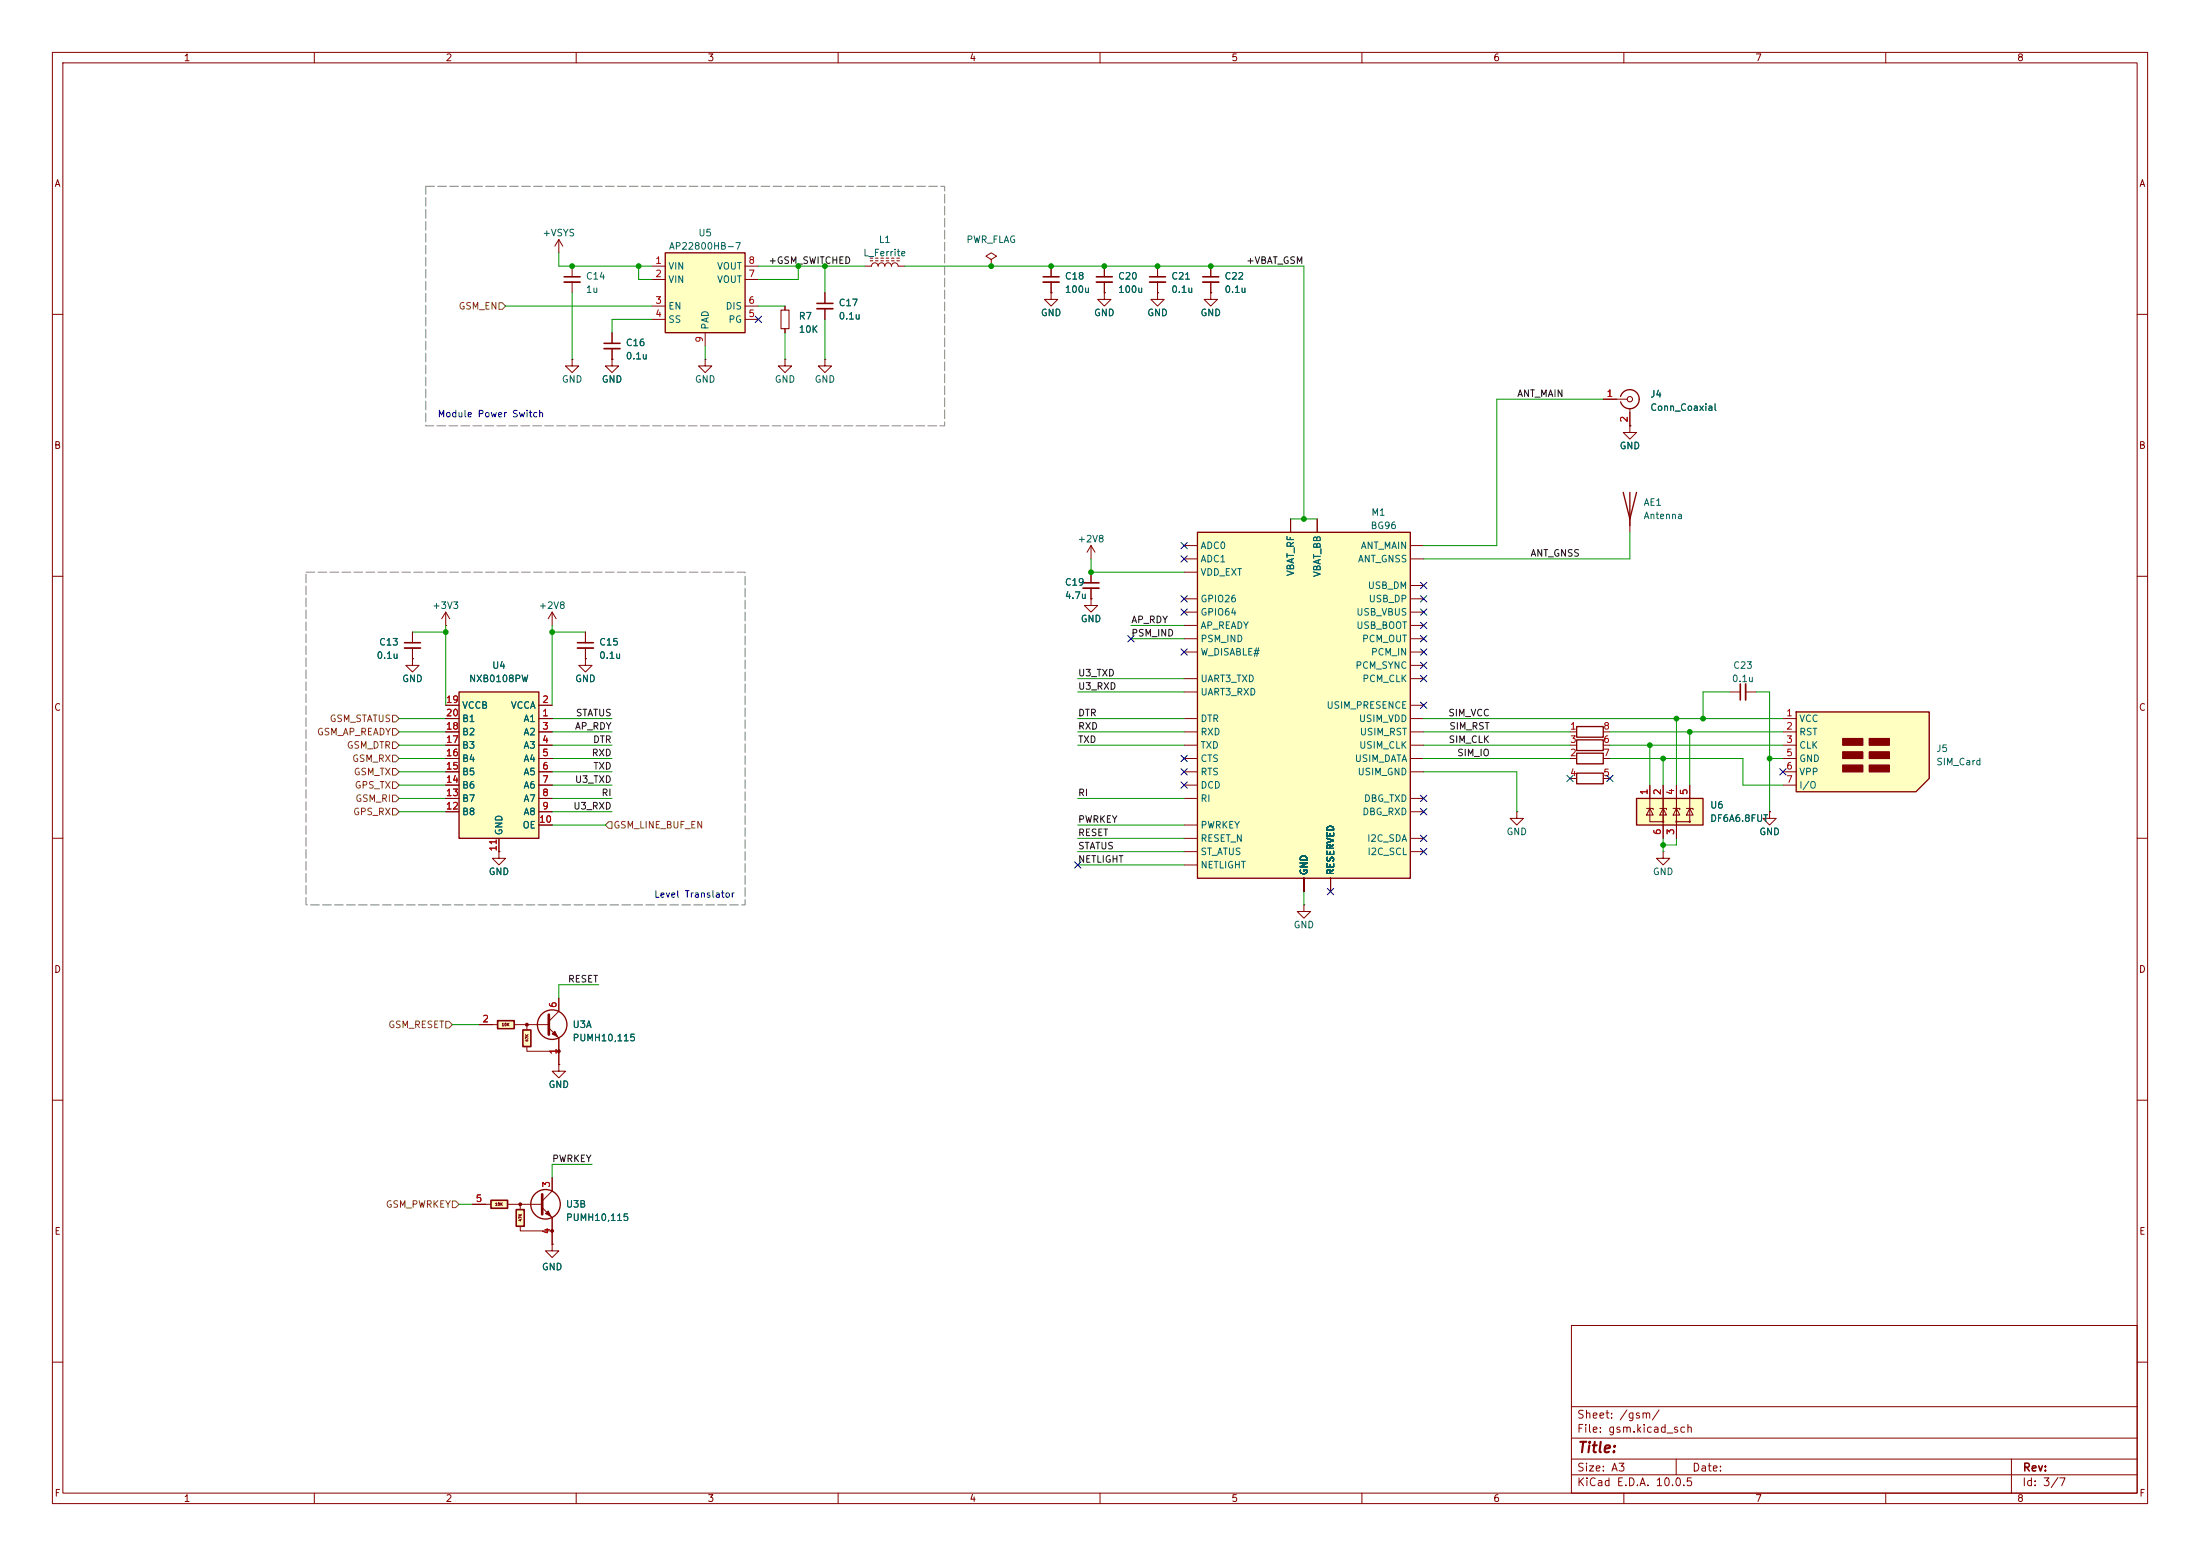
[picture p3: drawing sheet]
<svg xmlns="http://www.w3.org/2000/svg" width="420mm" height="297mm" viewBox="0 0 420 297" stroke-linecap="round" stroke-linejoin="round" font-family="sans-serif">
<g fill="none" stroke="#840000" stroke-width=".19">
<path d="M10 10h400v277h-400zM12 12h396v273h-396zM60 10v2M110 10v2M160 10v2M210 10v2M260 10v2M310 10v2M360 10v2M10 60h2M408 60h2M311.1 81.3v1.3h1.3l-1.3 1.2-1.2-1.2h1.2"/>
<path d="M311.1 81.3h.1M311.1 99.1v2.5M10 110h2M408 110h2M10 160h2M337.8 154.9v1.3h1.3l-1.3 1.3-1.3-1.3h1.3M337.8 154.9h.1M408 160h2M10 210h2M408 210h2M300 253h108v32h-108zM10 260h2"/>
<path d="M300 278.5h108M300 274.5h108M300 268.5h108M320 278.5v3M384 278.5v6.5M408 260h2M60 285v2M110 285v2M160 285v2M210 285v2M260 285v2M300 281.5h108"/>
<path d="M310 285v2M360 285v2"/>
</g>
<path d="M309.9 94l1.2 5.1 1.3-5.1M311.1 94v6.3" fill="none" stroke="#840000" stroke-width=".25"/>
<path d="M312.4 152.4h12.7v5.1h-12.7z" fill="#ffffc2"/>
<path d="M301 143.8h5.1v2h-5.1zM301 141.2h5.1v2.1h-5.1zM312.4 152.4h12.7v5.1h-12.7z" fill="none" stroke="#840000" stroke-width=".25"/>
<g fill="none" stroke="#840000" stroke-width=".19">
<path d="M109.2 50.8v2M109.2 53.8v2.1M189.2 49.5l1-.6-1-.6-1 .6 1 .6v1.3M189.2 50.8h.1M85.1 119.4h.1M85.1 116.8l-.8 1.3M85.1 116.8l.8 1.3M85.1 116.8v2.6M105.4 116.8l-.8 1.3M105.4 116.8l.8 1.3M105.4 116.8v2.6M78.7 125.7v1.3h-1.2l1.2 1.3 1.3-1.3h-1.3"/>
<path d="M78.7 125.7h.1M78.7 120.7v2M78.7 123.7v2M111.8 125.7v1.3h1.2l-1.2 1.3-1.3-1.3h1.3M111.8 125.7h.1M111.8 120.7v2M111.8 123.7v2M299.7 144.8h1.3M299.7 142.2h1.3M306.1 144.8h1.2M306.1 142.2h1.2M314.3 154.3h1.3v.3"/>
<path d="M315 154.3l.6 1.3h-1.3zM315 149.9v6.9h2.5v-6.9M316.9 154.3h1.2v.3M317.5 154.3l.6 1.3h-1.2zM317.5 152.4v7.6M319.4 154.3h1.3v.3M320 154.3l.7 1.3h-1.3zM320 149.9v6.8M321.9 154.3h1.3v.3M322.6 149.9v6.9h-2.6v-4.4v7.6M322.6 154.3l.6 1.3h-1.3zM95.2 162.6v1.2h1.3l-1.3 1.3-1.2-1.3h1.2"/>
<path d="M95.2 162.6h.1"/>
<circle cx="317.5" cy="156.8" r=".13"/>
<circle cx="320" cy="156.8" r=".13"/>
<circle cx="322.6" cy="156.8" r=".13"/>
</g>
<path d="M107.7 52.8h3M77.2 122.7h3.1M110.2 122.7h3.1" fill="none" stroke="#840000" stroke-width=".3"/>
<path d="M107.7 53.8h3M77.2 123.7h3.1M110.2 123.7h3.1" fill="none" stroke="#840000" stroke-width=".33"/>
<path d="M87.6 132.1h15.3v27.9h-15.3z" fill="#ffffc2"/>
<path d="M87.6 132.1h15.3v27.9h-15.3z" fill="none" stroke="#840000" stroke-width=".25"/>
<g fill="none" stroke="#840000" stroke-width=".19">
<path d="M85.1 137.2h2.5M85.1 134.6h2.5M85.1 139.7h2.5M102.9 137.2h2.5M102.9 134.6h2.5M102.9 139.7h2.5M85.1 142.2h2.5M85.1 144.8h2.5M85.1 147.3h2.5M85.1 149.9h2.5M85.1 152.4h2.5M85.1 154.9h2.5"/>
<path d="M102.9 142.2h2.5M102.9 144.8h2.5M102.9 147.3h2.5M102.9 149.9h2.5M102.9 152.4h2.5M102.9 154.9h2.5M102.9 157.5h2.5M95.2 160v2.6"/>
</g>
<g fill="#ffffc2">
<path d="M93.7 229.1h3.2v1.5h-3.2z"/>
<path d="M98.6 230.9h1.5v3.2h-1.5z"/>
</g>
<g fill="#840000" stroke="#840000" stroke-width=".19">
<path d="M104.1 231.6l.5-.5 .6 1.1z"/>
<circle cx="99.3" cy="229.9" r=".27"/>
<circle cx="105.4" cy="234.9" r=".27"/>
</g>
<g fill="none" stroke="#840000" stroke-width=".19">
<path d="M106.7 45.7l-.8 1.3M106.7 45.7l.7 1.3M106.7 45.7v2.6M200.7 55.9v1.3h1.2l-1.2 1.2-1.3-1.2h1.3M200.7 55.9h.1M210.8 55.9v1.3h1.3l-1.3 1.2-1.3-1.2h1.3M210.8 55.9h.1M210.8 50.8v2M210.8 53.8v2.1M221 55.9v1.3h1.2l-1.2 1.2-1.3-1.2h1.3M221 55.9h.1M221 50.8v2"/>
<path d="M221 53.8v2.1M231.1 55.9v1.3h1.3l-1.3 1.2-1.2-1.2h1.2M231.1 55.9h.1M231.1 50.8v2M231.1 53.8v2.1M208.3 114.3v1.3h1.2l-1.2 1.2-1.3-1.2h1.3M208.3 114.3h.1M208.3 109.2v2.1M208.3 112.3v2M299.7 139.7h1.3M306.1 139.7h1.2M289.6 154.9v1.3h1.2l-1.2 1.3-1.3-1.3h1.3"/>
<path d="M289.6 154.9h.1M299.7 148.6h1.3M306.1 148.6h1.2M90.2 229.9h3.5M97 229.9h6.4M99.3 234.2v.7h6.1M99.3 229.9v1M103.5 230.5l1.9 1.9v5.1M105.4 224.8v2.5l-1.9 1.9"/>
</g>
<path d="M209.3 52.8h3M219.5 52.8h3M229.6 52.8h3.1M206.8 111.3h3M93.7 229.1h3.2v1.5h-3.2zM98.6 230.9h1.5v3.2h-1.5z" fill="none" stroke="#840000" stroke-width=".3"/>
<path d="M103.5 228v3.8" fill="none" stroke="#840000" stroke-width=".51"/>
<g fill="none" stroke="#840000" stroke-width=".25">
<path d="M301 138.7h5.1v2h-5.1zM301 147.6h5.1v2h-5.1z"/>
<circle cx="104.1" cy="229.9" r="2.82"/>
</g>
<path d="M209.3 53.8h3M219.5 53.8h3M229.6 53.8h3.1M206.8 112.3h3" fill="none" stroke="#840000" stroke-width=".33"/>
<path d="M228.6 101.6h40.6v66h-40.6z" fill="#ffffc2"/>
<path d="M309.4 75.7a1.81 1.81 0 0 1 2.8-1 1.81 1.81 0 0 1 0 2.9 1.81 1.81 0 0 1-2.8-.9M228.6 101.6h40.6v66h-40.6z" fill="none" stroke="#840000" stroke-width=".25"/>
<g fill="none" stroke="#840000" stroke-width=".19">
<path d="M200.7 50.8v2M200.7 53.8v2.1M306.1 76.2h4.5M311.1 78v3.3M246.4 99.1v2.5M251.5 99.1v2.5M208.3 104.1l-.8 1.3M208.3 104.1l.7 1.3M208.3 104.1v2.6M226.1 106.7h2.5M226.1 116.8h2.5M226.1 114.3h2.5"/>
<path d="M226.1 119.4h2.5M226.1 104.1h2.5M226.1 109.2h2.5M269.2 106.7h2.6M269.2 116.8h2.6M269.2 114.3h2.6M269.2 111.8h2.6M269.2 119.4h2.6M269.2 104.1h2.6M226.1 121.9h2.5M226.1 129.5h2.5M226.1 124.5h2.5"/>
<path d="M226.1 132.1h2.5M226.1 137.2h2.5M226.1 139.7h2.5M269.2 121.9h2.6M269.2 129.5h2.6M269.2 127h2.6M269.2 124.5h2.6M269.2 137.2h2.6M269.2 139.7h2.6M269.2 134.6h2.6M226.1 157.5h2.5M226.1 152.4h2.5"/>
<path d="M226.1 142.2h2.5M226.1 144.8h2.5M226.1 147.3h2.5M226.1 149.9h2.5M269.2 154.9h2.6M269.2 152.4h2.6M269.2 142.2h2.6M269.2 144.8h2.6M269.2 147.3h2.6M226.1 160h2.5M226.1 162.6h2.5M226.1 165.1h2.5"/>
<path d="M248.9 172.7v1.3h1.3l-1.3 1.3-1.3-1.3h1.3M248.9 172.7h.1M248.9 167.6v2.6M254 167.6v2.6M269.2 160h2.6M269.2 162.6h2.6M317.5 162.6v1.2h1.3l-1.3 1.3-1.3-1.3h1.3M317.5 162.6h.1M106.7 203.2v1.3h1.2l-1.2 1.2-1.3-1.2h1.3M106.7 203.2h.1M105.4 237.5v1.3h1.3l-1.3 1.2-1.3-1.2h1.3M105.4 237.5h.1"/>
</g>
<circle cx="311.1" cy="76.2" r=".51" fill="none" stroke="#840000" stroke-width=".2"/>
<path d="M199.1 52.8h3.1" fill="none" stroke="#840000" stroke-width=".3"/>
<path d="M199.1 53.8h3.1" fill="none" stroke="#840000" stroke-width=".33"/>
<g fill="#ffffc2">
<path d="M95 194.8h3.2v1.5h-3.2z"/>
<path d="M99.8 196.6h1.5v3.2h-1.5z"/>
</g>
<g fill="#840000" stroke="#840000" stroke-width=".19">
<path d="M105.4 197.4l.5-.5 .5 1z"/>
<circle cx="100.6" cy="195.6" r=".27"/>
<circle cx="106.7" cy="200.7" r=".27"/>
</g>
<path d="M91.4 195.6h3.6M98.3 195.6h6.3M100.6 199.9v.8h6.1M100.6 195.6v1M104.8 196.2l1.9 1.9v5.1M106.7 190.5v2.5l-1.9 1.9" fill="none" stroke="#840000" stroke-width=".19"/>
<path d="M95 194.8h3.2v1.5h-3.2zM99.8 196.6h1.5v3.2h-1.5z" fill="none" stroke="#840000" stroke-width=".3"/>
<path d="M104.8 193.7v3.8" fill="none" stroke="#840000" stroke-width=".51"/>
<circle cx="105.4" cy="195.6" r="2.82" fill="none" stroke="#840000" stroke-width=".25"/>
<path d="M342.9 135.9h25.4v12.7l-2.5 2.5h-22.9z" fill="#ffffc2"/>
<path d="M342.9 135.9h25.4v12.7l-2.5 2.5h-22.9z" fill="none" stroke="#840000" stroke-width=".25"/>
<g fill="#840000" stroke="#840000" stroke-width=".25">
<path d="M351.8 141h3.8v1.2h-3.8z"/>
<path d="M351.8 143.5h3.8v1.3h-3.8z"/>
<path d="M351.8 146.1h3.8v1.2h-3.8z"/>
<path d="M356.9 141h3.8v1.2h-3.8z"/>
<path d="M356.9 143.5h3.8v1.3h-3.8z"/>
<path d="M356.9 146.1h3.8v1.2h-3.8z"/>
</g>
<path d="M116.8 63.5v2M116.8 66.5v2.1M330.2 132.1h2M333.2 132.1h2.1M340.4 137.2h2.5M340.4 139.7h2.5M340.4 142.2h2.5M340.4 144.8h2.5M340.4 147.3h2.5M340.4 149.9h2.5" fill="none" stroke="#840000" stroke-width=".19"/>
<path d="M115.3 65.5h3.1M332.2 130.6v3" fill="none" stroke="#840000" stroke-width=".3"/>
<path d="M115.3 66.5h3.1M333.2 130.6v3" fill="none" stroke="#840000" stroke-width=".33"/>
<path d="M127 48.3h15.2v15.2h-15.2z" fill="#ffffc2"/>
<path d="M127 48.3h15.2v15.2h-15.2z" fill="none" stroke="#840000" stroke-width=".25"/>
<g fill="none" stroke="#840000" stroke-width=".19">
<path d="M124.5 50.8h2.5M124.5 53.3h2.5M124.5 58.4h2.5M142.2 50.8h2.6M142.2 53.3h2.6M142.2 58.4h2.6M149.9 58.4v.8M157.5 55.9v2M157.5 58.9v2.1M165.1 50.8h1.3a.64 .64 0 0 1 .6-.6 .64 .64 0 0 1 .6 .6 .64 .64 0 0 1 .7-.6 .64 .64 0 0 1 .6 .6 .64 .64 0 0 1 .6-.6 .64 .64 0 0 1 .7 .6 .64 .64 0 0 1 .6-.6 .64 .64 0 0 1 .6 .6h1.3M166.1 49.8h.5M166.1 49.3h.5"/>
<path d="M167.1 49.8h.5M167.1 49.3h.5M168.1 49.8h.6M168.1 49.3h.6M169.2 49.8h.5M169.2 49.3h.5M170.2 49.8h.5M170.2 49.3h.5M171.2 49.8h.5M171.2 49.3h.5M200.7 55.9h.1M200.7 50.8v2"/>
<path d="M200.7 53.8v2.1M210.8 55.9h.1M210.8 50.8v2M210.8 53.8v2.1M221 55.9h.1M221 50.8v2M221 53.8v2.1M231.1 55.9h.1M231.1 50.8v2M231.1 53.8v2.1M109.2 68.6v1.3h1.3l-1.3 1.2-1.3-1.2h1.3M109.2 68.6h.1"/>
<path d="M116.8 68.6v1.3h1.3l-1.3 1.2-1.2-1.2h1.2M116.8 68.6h.1M116.8 63.5v2M116.8 66.5v2.1M124.5 61h2.5M134.6 68.6v1.3h1.3l-1.3 1.2-1.3-1.2h1.3M134.6 68.6h.1M134.6 63.5v2.5M142.2 61h2.6M149.9 68.6v1.3h1.2l-1.2 1.2-1.3-1.2h1.3M149.9 68.6h.1M149.9 62.7v.8"/>
<path d="M157.5 68.6v1.3h1.2l-1.2 1.2-1.3-1.2h1.3M157.5 68.6h.1M306.1 76.2h2.5M311.1 78.7v2.6M311.1 81.3h.1M208.3 114.3h.1M208.3 109.2v2.1M208.3 112.3v2M78.7 125.7h.1M78.7 120.7v2M78.7 123.7v2M85.1 137.2h2.5"/>
<path d="M85.1 134.6h2.5M85.1 139.7h2.5M102.9 137.2h2.5M102.9 134.6h2.5M102.9 139.7h2.5M111.8 125.7h.1M111.8 120.7v2M111.8 123.7v2M85.1 142.2h2.5M85.1 144.8h2.5M85.1 147.3h2.5M85.1 149.9h2.5"/>
<path d="M85.1 152.4h2.5M85.1 154.9h2.5M102.9 142.2h2.5M102.9 144.8h2.5M102.9 147.3h2.5M102.9 149.9h2.5M102.9 152.4h2.5M102.9 154.9h2.5M102.9 157.5h2.5M315 149.9v2.5M317.5 149.9v2.5M317.5 157.5v2.5"/>
<path d="M320 149.9v2.5M320 157.5v2.5M322.6 149.9v2.5M337.8 154.9h.1M95.2 162.6h.1M95.2 160v2.6M91.4 195.6h2.6M106.7 190.5v2.5M106.7 198.1v5.1M106.7 203.2h.1M90.2 229.9h2.5M105.4 237.5h.1"/>
<path d="M105.4 224.8v2.5M105.4 232.4v5.1"/>
</g>
<path d="M149.1 59.2h1.5v3.5h-1.5z" fill="none" stroke="#840000" stroke-width=".2"/>
<path d="M156 57.9h3" fill="none" stroke="#840000" stroke-width=".3"/>
<path d="M156 58.9h3" fill="none" stroke="#840000" stroke-width=".33"/>
<path d="M95.2 57.8h.7l.6 .6-.6 .7h-.7zM74.9 136.5h.7l.6 .7-.6 .6h-.7zM74.9 139.1h.7l.6 .6-.6 .6h-.7zM74.9 154.3h.7l.6 .6-.6 .7h-.7zM74.9 149.2h.7l.6 .7-.6 .6h-.7zM74.9 151.8h.7l.6 .6-.6 .6h-.7zM74.9 144.1h.7l.6 .7-.6 .6h-.7zM74.9 146.7h.7l.6 .6-.6 .7h-.7zM74.9 141.6h.7l.6 .6-.6 .7h-.7zM116.2 156.8h.6v1.3h-.6l-.6-.6zM85.1 194.9h.6l.7 .7-.7 .6h-.6zM86.4 229.2h.6l.6 .7-.6 .6h-.6z" fill="none" stroke="#725600" stroke-width=".19"/>
<g fill="none" stroke="#009600" stroke-width=".19">
<path d="M96.5 58.4h28M106.7 48.3v2.5h17.8M109.2 55.9v12.7M121.9 50.8v2.5h2.6M144.8 50.8h20.3M144.8 58.4h5.1M152.4 50.8v2.5h-7.6M157.5 50.8v5.1M172.7 50.8h76.2v48.3M124.5 61h-7.7v2.5M134.6 66v2.6M149.9 63.5v5.1"/>
<path d="M157.5 61v7.6M306.1 76.2h-20.4v27.9h-13.9M246.4 99.1h5.1M85.1 119.4v15.2M105.4 119.4v15.2M208.3 106.7v2.5h17.8M215.9 119.4h10.2M311.1 101.6v5.1h-39.3M76.2 137.2h8.9M76.2 139.7h8.9M78.7 120.7h6.4M105.4 137.2h11.4"/>
<path d="M105.4 139.7h11.4M105.4 120.7h6.4M205.7 137.2h20.4M205.7 139.7h20.4M205.7 132.1h20.4M205.7 129.5h20.4M215.9 121.9h10.2M271.8 137.2h68.6M271.8 139.7h27.9M307.3 139.7h33.1M320 137.2v12.7M322.6 139.7v10.2"/>
<path d="M330.2 132.1h-5.1v5.1M335.3 132.1h2.5v22.8M76.2 147.3h8.9M76.2 152.4h8.9M76.2 142.2h8.9M76.2 144.8h8.9M76.2 149.9h8.9M76.2 154.9h8.9M105.4 147.3h11.4M105.4 152.4h11.4M105.4 142.2h11.4M105.4 144.8h11.4"/>
<path d="M105.4 149.9h11.4M105.4 154.9h11.4M105.4 157.5h10.2M205.7 152.4h20.4M205.7 142.2h20.4M205.7 157.5h20.4M271.8 147.3h17.8v7.6M271.8 142.2h27.9M271.8 144.8h27.9M307.3 142.2h33.1M307.3 144.8h25.4v5.1h7.7M315 142.2v7.7"/>
<path d="M317.5 144.8v5.1M337.8 144.8h2.6M205.7 160h20.4M205.7 165.1h20.4M205.7 162.6h20.4M248.9 170.2v2.5M317.5 160v2.6M320 160v1.3h-2.5M86.4 195.6h5M114.3 188h-7.6v2.5M87.6 229.9h2.6M113 222.2h-7.6v2.6"/>
</g>
<g fill="none" stroke="#000084" stroke-width=".19">
<path d="M144.2 60.4l1.2 1.2M145.4 60.4l-1.2 1.2M225.5 106.1l1.2 1.2M225.5 113.7l1.2 1.2M225.5 103.5l1.2 1.2M225.5 116.2l1.2 1.2M226.7 106.1l-1.2 1.2M226.7 113.7l-1.2 1.2M226.7 103.5l-1.2 1.2M226.7 116.2l-1.2 1.2M271.2 111.2l1.2 1.2M271.2 113.7l1.2 1.2"/>
<path d="M271.2 116.2l1.2 1.2M271.2 118.8l1.2 1.2M272.4 111.2l-1.2 1.2M272.4 113.7l-1.2 1.2M272.4 116.2l-1.2 1.2M272.4 118.8l-1.2 1.2M215.3 121.3l1.2 1.2M216.5 121.3l-1.2 1.2M225.5 123.9l1.2 1.2M226.7 123.9l-1.2 1.2M271.2 134l1.2 1.2M271.2 123.9l1.2 1.2"/>
<path d="M271.2 121.3l1.2 1.2M271.2 126.4l1.2 1.2M271.2 128.9l1.2 1.2M272.4 134l-1.2 1.2M272.4 123.9l-1.2 1.2M272.4 121.3l-1.2 1.2M272.4 126.4l-1.2 1.2M272.4 128.9l-1.2 1.2M225.5 146.7l1.2 1.2M225.5 149.3l1.2 1.2M225.5 144.2l1.2 1.2M226.7 146.7l-1.2 1.2"/>
<path d="M226.7 149.3l-1.2 1.2M226.7 144.2l-1.2 1.2M271.2 154.3l1.2 1.2M271.2 151.8l1.2 1.2M271.2 159.4l1.2 1.2M272.4 154.3l-1.2 1.2M272.4 151.8l-1.2 1.2M272.4 159.4l-1.2 1.2M299.1 148l1.2 1.2M300.3 148l-1.2 1.2M306.7 148l1.2 1.2M307.9 148l-1.2 1.2"/>
<path d="M339.8 146.7l1.2 1.2M341 146.7l-1.2 1.2M205.1 164.5l1.2 1.2M206.3 164.5l-1.2 1.2M253.4 169.6l1.2 1.2M254.6 169.6l-1.2 1.2M271.2 162l1.2 1.2M272.4 162l-1.2 1.2"/>
</g>
<path d="M81.3 35.6h99v45.7h-99zM58.4 109.2h83.8v63.5h-83.8z" fill="none" stroke="#848484" stroke-width=".19" stroke-dasharray="1.7 .6"/>
<g fill="#009600" stroke="#009600" stroke-width=".19">
<circle cx="109.2" cy="50.8" r=".46"/>
<circle cx="315" cy="142.2" r=".46"/>
<circle cx="320" cy="137.2" r=".46"/>
<circle cx="85.1" cy="120.7" r=".46"/>
<circle cx="105.4" cy="120.7" r=".46"/>
<circle cx="248.9" cy="99.1" r=".46"/>
<circle cx="221" cy="50.8" r=".46"/>
<circle cx="231.1" cy="50.8" r=".46"/>
<circle cx="200.7" cy="50.8" r=".46"/>
<circle cx="189.2" cy="50.8" r=".46"/>
<circle cx="210.8" cy="50.8" r=".46"/>
<circle cx="208.3" cy="109.2" r=".46"/>
<circle cx="317.5" cy="144.8" r=".46"/>
<circle cx="337.8" cy="144.8" r=".46"/>
<circle cx="322.6" cy="139.7" r=".46"/>
<circle cx="325.1" cy="137.2" r=".46"/>
<circle cx="317.5" cy="161.3" r=".46"/>
<circle cx="157.5" cy="50.8" r=".46"/>
<circle cx="152.4" cy="50.8" r=".46"/>
<circle cx="121.9" cy="50.8" r=".46"/>
</g>
<text font-size="2" fill="#840000" x="301" y="277.8">Title:</text>
<g font-size="1.5" fill="#840000">
<text x="300.9" y="273.8">File: gsm.kicad_sch</text>
<text x="300.9" y="271.1">Sheet: /gsm/</text>
<text x="300.9" y="281.2">Size: A3</text>
<text x="322.9" y="281.2">Date:</text>
<text x="386" y="281.2">Rev:</text>
<text x="300.9" y="284">KiCad E.D.A. 10.0.5</text>
<text x="385.9" y="284">Id: 3/7</text>
</g>
<g font-size="1.3" fill="#840000">
<text x="35" y="12">1</text>
<text x="85" y="12">2</text>
<text x="135" y="12">3</text>
<text x="185" y="12">4</text>
<text x="235" y="12">5</text>
<text x="285" y="12">6</text>
<text x="335" y="12">7</text>
<text x="385" y="12">8</text>
<text x="10.3" y="36">A</text>
<text x="408.3" y="36">A</text>
<text x="10.2" y="86">B</text>
<text x="408.2" y="86">B</text>
<text x="10.2" y="136">C</text>
<text x="408.2" y="136">C</text>
<text x="10.2" y="186">D</text>
<text x="408.2" y="186">D</text>
<text x="10.3" y="236">E</text>
<text x="408.3" y="236">E</text>
<text x="10.3" y="286">F</text>
<text x="35" y="287">1</text>
<text x="85" y="287">2</text>
<text x="135" y="287">3</text>
<text x="185" y="287">4</text>
<text x="235" y="287">5</text>
<text x="285" y="287">6</text>
<text x="335" y="287">7</text>
<text x="385" y="287">8</text>
<text x="408.3" y="286">F</text>
</g>
<g font-size="1.3" fill="#006464">
<text x="103.5" y="45.4">+VSYS</text>
<text x="127.6" y="48">AP22800HB-7</text>
<text x="133.2" y="45.4">U5</text>
<text x="167.7" y="46.7">L1</text>
<text x="184.4" y="46.7">PWR_FLAG</text>
<text x="111.7" y="53.7">C14</text>
<text x="127.5" y="51.8">VIN</text>
<text x="136.8" y="51.8">VOUT</text>
<text x="164.7" y="49.2">L_Ferrite</text>
<text x="203.2" y="53.7">C18</text>
<text x="213.3" y="53.7">C20</text>
<text x="223.5" y="53.7">C21</text>
<text x="233.7" y="53.7">C22</text>
<text x="111.7" y="56.2">1u</text>
<text x="127.5" y="54.3">VIN</text>
<text x="127.5" y="59.4">EN</text>
<text x="136.8" y="54.3">VOUT</text>
<text x="138.4" y="59.4">DIS</text>
<text x="160" y="58.7">C17</text>
<text x="203.2" y="56.2">100u</text>
<text x="213.3" y="56.2">100u</text>
<text x="223.5" y="56.2">0.1u</text>
<text x="233.7" y="56.2">0.1u</text>
<text x="127.5" y="61.9">SS</text>
<text x="135.6" y="63" transform="rotate(-90 135.6 63)">PAD</text>
<text x="139" y="61.9">PG</text>
<text x="152.4" y="61.3">R7</text>
<text x="152.4" y="63.8">10K</text>
<text x="160" y="61.3">0.1u</text>
<text x="198.6" y="60.7">GND</text>
<text x="208.8" y="60.7">GND</text>
<text x="218.9" y="60.7">GND</text>
<text x="229.1" y="60.7">GND</text>
<text x="119.4" y="66.4">C16</text>
<text x="119.4" y="68.9">0.1u</text>
<text x="107.2" y="73.4">GND</text>
<text x="114.8" y="73.4">GND</text>
<text x="132.6" y="73.4">GND</text>
<text x="147.8" y="73.4">GND</text>
<text x="155.4" y="73.4">GND</text>
<text x="314.9" y="76.2">J4</text>
<text x="314.9" y="78.7">Conn_Coaxial</text>
<text x="309.1" y="86.1">GND</text>
<text x="261.6" y="101.3">BG96</text>
<text x="261.7" y="98.8">M1</text>
<text x="313.7" y="96.8">AE1</text>
<text x="313.7" y="99.4">Antenna</text>
<text x="205.6" y="103.8">+2V8</text>
<text x="229.1" y="107.6">ADC1</text>
<text x="229.1" y="105.1">ADC0</text>
<text x="259.1" y="107.6">ANT_GNSS</text>
<text x="259.7" y="105.1">ANT_MAIN</text>
<text x="203.2" y="112.1">C19</text>
<text x="229.1" y="110.2">VDD_EXT</text>
<text x="247.3" y="110.1" transform="rotate(-90 247.3 110.1)">VBAT_RF</text>
<text x="252.4" y="110.3" transform="rotate(-90 252.4 110.3)">VBAT_BB</text>
<text x="261" y="112.7">USB_DM</text>
<text x="82.4" y="116.5">+3V3</text>
<text x="102.7" y="116.5">+2V8</text>
<text x="203.2" y="114.6">4.7u</text>
<text x="206.2" y="119.1">GND</text>
<text x="229.1" y="115.3">GPIO26</text>
<text x="229.1" y="117.8">GPIO64</text>
<text x="258.8" y="117.8">USB_VBUS</text>
<text x="261.2" y="115.3">USB_DP</text>
<text x="72.3" y="123.5">C13</text>
<text x="114.3" y="123.5">C15</text>
<text x="229.1" y="122.9">PSM_IND</text>
<text x="229.1" y="125.4">W_DISABLE#</text>
<text x="229.1" y="120.3">AP_READY</text>
<text x="258.8" y="120.3">USB_BOOT</text>
<text x="259.9" y="122.9">PCM_OUT</text>
<text x="261.6" y="125.4">PCM_IN</text>
<text x="71.8" y="126.1">0.1u</text>
<text x="76.7" y="130.5">GND</text>
<text x="89.4" y="130.5">NXB0108PW</text>
<text x="93.9" y="128">U4</text>
<text x="109.7" y="130.5">GND</text>
<text x="114.3" y="126.1">0.1u</text>
<text x="229.1" y="130.5">UART3_TXD</text>
<text x="258.6" y="128">PCM_SYNC</text>
<text x="260" y="130.5">PCM_CLK</text>
<text x="330.5" y="130.5">0.1u</text>
<text x="330.8" y="128">C23</text>
<text x="88.1" y="135.6">VCCB</text>
<text x="97.4" y="135.6">VCCA</text>
<text x="229.1" y="133">UART3_RXD</text>
<text x="253.1" y="135.6">USIM_PRESENCE</text>
<text x="88.1" y="143.2">B3</text>
<text x="88.1" y="140.7">B2</text>
<text x="88.1" y="138.1">B1</text>
<text x="99.8" y="138.1">A1</text>
<text x="99.8" y="140.7">A2</text>
<text x="99.8" y="143.2">A3</text>
<text x="229.1" y="138.1">DTR</text>
<text x="229.1" y="140.7">RXD</text>
<text x="229.1" y="143.2">TXD</text>
<text x="259.3" y="138.1">USIM_VDD</text>
<text x="259.4" y="143.2">USIM_CLK</text>
<text x="259.5" y="140.7">USIM_RST</text>
<text x="343.4" y="138.1">VCC</text>
<text x="343.4" y="140.7">RST</text>
<text x="343.4" y="143.2">CLK</text>
<text x="369.6" y="143.8">J5</text>
<text x="88.1" y="148.3">B5</text>
<text x="88.1" y="145.7">B4</text>
<text x="99.8" y="145.7">A4</text>
<text x="99.8" y="148.3">A5</text>
<text x="229.1" y="145.7">CTS</text>
<text x="229.1" y="148.3">RTS</text>
<text x="258.5" y="145.7">USIM_DATA</text>
<text x="259.1" y="148.3">USIM_GND</text>
<text x="343.4" y="145.7">GND</text>
<text x="343.4" y="148.3">VPP</text>
<text x="369.6" y="146.4">SIM_Card</text>
<text x="88.1" y="155.9">B8</text>
<text x="88.1" y="153.4">B7</text>
<text x="88.1" y="150.8">B6</text>
<text x="99.8" y="150.8">A6</text>
<text x="99.8" y="153.4">A7</text>
<text x="99.8" y="155.9">A8</text>
<text x="229.1" y="150.8">DCD</text>
<text x="229.1" y="153.4">RI</text>
<text x="260" y="155.9">DBG_RXD</text>
<text x="260.3" y="153.4">DBG_TXD</text>
<text x="326.4" y="154.6">U6</text>
<text x="343.4" y="150.8">I/O</text>
<text x="96.2" y="159.5" transform="rotate(-90 96.2 159.5)">GND</text>
<text x="99.7" y="158.4">OE</text>
<text x="229.1" y="158.4">PWRKEY</text>
<text x="229.1" y="161">RESET_N</text>
<text x="260.9" y="161">I2C_SDA</text>
<text x="287.5" y="159.7">GND</text>
<text x="326.4" y="157.2">DF6A6.8FUT</text>
<text x="335.8" y="159.7">GND</text>
<text x="93.2" y="167.3">GND</text>
<text x="229.1" y="163.5">ST_ATUS</text>
<text x="229.1" y="166.1">NETLIGHT</text>
<text x="249.9" y="167.2" transform="rotate(-90 249.9 167.2)">GND</text>
<text x="255" y="167.2" transform="rotate(-90 255 167.2)">RESERVED</text>
<text x="260.9" y="163.5">I2C_SCL</text>
<text x="315.4" y="167.3">GND</text>
<text x="246.9" y="177.5">GND</text>
<text x="109.2" y="196.5">U3A</text>
<text x="109.2" y="199.1">PUMH10,115</text>
<text x="104.6" y="208">GND</text>
<text x="107.9" y="230.8">U3B</text>
<text x="107.9" y="233.3">PUMH10,115</text>
<text x="103.3" y="242.8">GND</text>
</g>
<g font-size="1.3" fill="#a90000">
<text x="125" y="50.7">1</text>
<text x="125" y="53.2">2</text>
<text x="142.8" y="53.2">7</text>
<text x="142.8" y="50.7">8</text>
<text x="125" y="58.3">3</text>
<text x="142.8" y="58.3">6</text>
<text x="125" y="60.8">4</text>
<text x="134.5" y="65.5" transform="rotate(-90 134.5 65.5)">9</text>
<text x="142.8" y="60.8">5</text>
<text x="306.6" y="76.1">1</text>
<text x="311" y="80.7" transform="rotate(-90 311 80.7)">2</text>
<text x="85" y="134.5">19</text>
<text x="85" y="137">20</text>
<text x="103.4" y="137">1</text>
<text x="103.4" y="134.5">2</text>
<text x="340.9" y="137">1</text>
<text x="85" y="142.1">17</text>
<text x="85" y="139.6">18</text>
<text x="103.4" y="139.6">3</text>
<text x="103.4" y="142.1">4</text>
<text x="299.6" y="142.1">3</text>
<text x="299.6" y="139.6">1</text>
<text x="306" y="142.1">6</text>
<text x="306" y="139.6">8</text>
<text x="340.9" y="139.6">2</text>
<text x="340.9" y="142.1">3</text>
<text x="85" y="149.7">14</text>
<text x="85" y="147.2">15</text>
<text x="85" y="144.6">16</text>
<text x="103.4" y="144.6">5</text>
<text x="103.4" y="147.2">6</text>
<text x="103.4" y="149.7">7</text>
<text x="299.6" y="144.6">2</text>
<text x="299.6" y="148.5">4</text>
<text x="306" y="144.6">7</text>
<text x="306" y="148.5">5</text>
<text x="340.9" y="144.6">5</text>
<text x="340.9" y="147.2">6</text>
<text x="340.9" y="149.7">7</text>
<text x="85" y="154.8">12</text>
<text x="85" y="152.3">13</text>
<text x="103.4" y="152.3">8</text>
<text x="103.4" y="154.8">9</text>
<text x="314.8" y="151.9" transform="rotate(-90 314.8 151.9)">1</text>
<text x="317.4" y="151.9" transform="rotate(-90 317.4 151.9)">2</text>
<text x="319.9" y="151.9" transform="rotate(-90 319.9 151.9)">4</text>
<text x="322.4" y="151.9" transform="rotate(-90 322.4 151.9)">5</text>
<text x="102.8" y="157.3">10</text>
<text x="317.4" y="159.5" transform="rotate(-90 317.4 159.5)">6</text>
<text x="319.9" y="159.5" transform="rotate(-90 319.9 159.5)">3</text>
<text x="95.1" y="162.6" transform="rotate(-90 95.1 162.6)">11</text>
<text x="92" y="195.4">2</text>
<text x="106.5" y="192.5" transform="rotate(-90 106.5 192.5)">6</text>
<text x="106.5" y="201.4" transform="rotate(-90 106.5 201.4)">1</text>
<text x="105.3" y="226.8" transform="rotate(-90 105.3 226.8)">3</text>
<text x="90.7" y="229.7">5</text>
<text x="105.3" y="235.7" transform="rotate(-90 105.3 235.7)">4</text>
</g>
<g font-size="1.3" fill="#0f0f0f">
<text x="146.6" y="50.7">+GSM_SWITCHED</text>
<text x="237.8" y="50.7">+VBAT_GSM</text>
<text x="289.5" y="76.1">ANT_MAIN</text>
<text x="292.1" y="106.6">ANT_GNSS</text>
<text x="215.9" y="119.3">AP_RDY</text>
<text x="215.9" y="121.8">PSM_IND</text>
<text x="205.7" y="132">U3_RXD</text>
<text x="205.7" y="129.4">U3_TXD</text>
<text x="109.8" y="137">STATUS</text>
<text x="205.7" y="137">DTR</text>
<text x="276.4" y="137">SIM_VCC</text>
<text x="109.7" y="139.6">AP_RDY</text>
<text x="113.1" y="142.1">DTR</text>
<text x="205.7" y="142.1">TXD</text>
<text x="205.7" y="139.6">RXD</text>
<text x="276.5" y="142.1">SIM_CLK</text>
<text x="276.6" y="139.6">SIM_RST</text>
<text x="109.7" y="149.7">U3_TXD</text>
<text x="112.9" y="144.7">RXD</text>
<text x="113.2" y="147.2">TXD</text>
<text x="278.1" y="144.7">SIM_IO</text>
<text x="109.4" y="154.8">U3_RXD</text>
<text x="114.7" y="152.3">RI</text>
<text x="205.7" y="152.3">RI</text>
<text x="205.7" y="159.9">RESET</text>
<text x="205.7" y="157.4">PWRKEY</text>
<text x="205.7" y="162.4">STATUS</text>
<text x="205.7" y="165">NETLIGHT</text>
<text x="108.3" y="187.8">RESET</text>
<text x="105.3" y="222.1">PWRKEY</text>
</g>
<g font-size="1.3" fill="#725600">
<text x="87.5" y="59.4">GSM_EN</text>
<text x="60.4" y="140.7">GSM_AP_READY</text>
<text x="62.8" y="138.1">GSM_STATUS</text>
<text x="66.1" y="143.2">GSM_DTR</text>
<text x="67.1" y="145.7">GSM_RX</text>
<text x="67.4" y="148.3">GSM_TX</text>
<text x="67.3" y="155.9">GPS_RX</text>
<text x="67.6" y="150.8">GPS_TX</text>
<text x="67.7" y="153.4">GSM_RI</text>
<text x="117" y="158.4">GSM_LINE_BUF_EN</text>
<text x="74" y="196.5">GSM_RESET</text>
<text x="73.5" y="230.8">GSM_PWRKEY</text>
</g>
<g font-size="1.3" fill="#0000c2">
<text x="83.4" y="80">Module Power Switch</text>
<text x="124.8" y="171.7">Level Translator</text>
</g>
<g font-size=".5" fill="#840000">
<text x="95.7" y="196">10K</text>
<text x="101" y="198.9" transform="rotate(-90 101 198.9)">47K</text>
<text x="94.5" y="230.3">10K</text>
<text x="99.7" y="233.2" transform="rotate(-90 99.7 233.2)">47K</text>
</g>
</svg>
